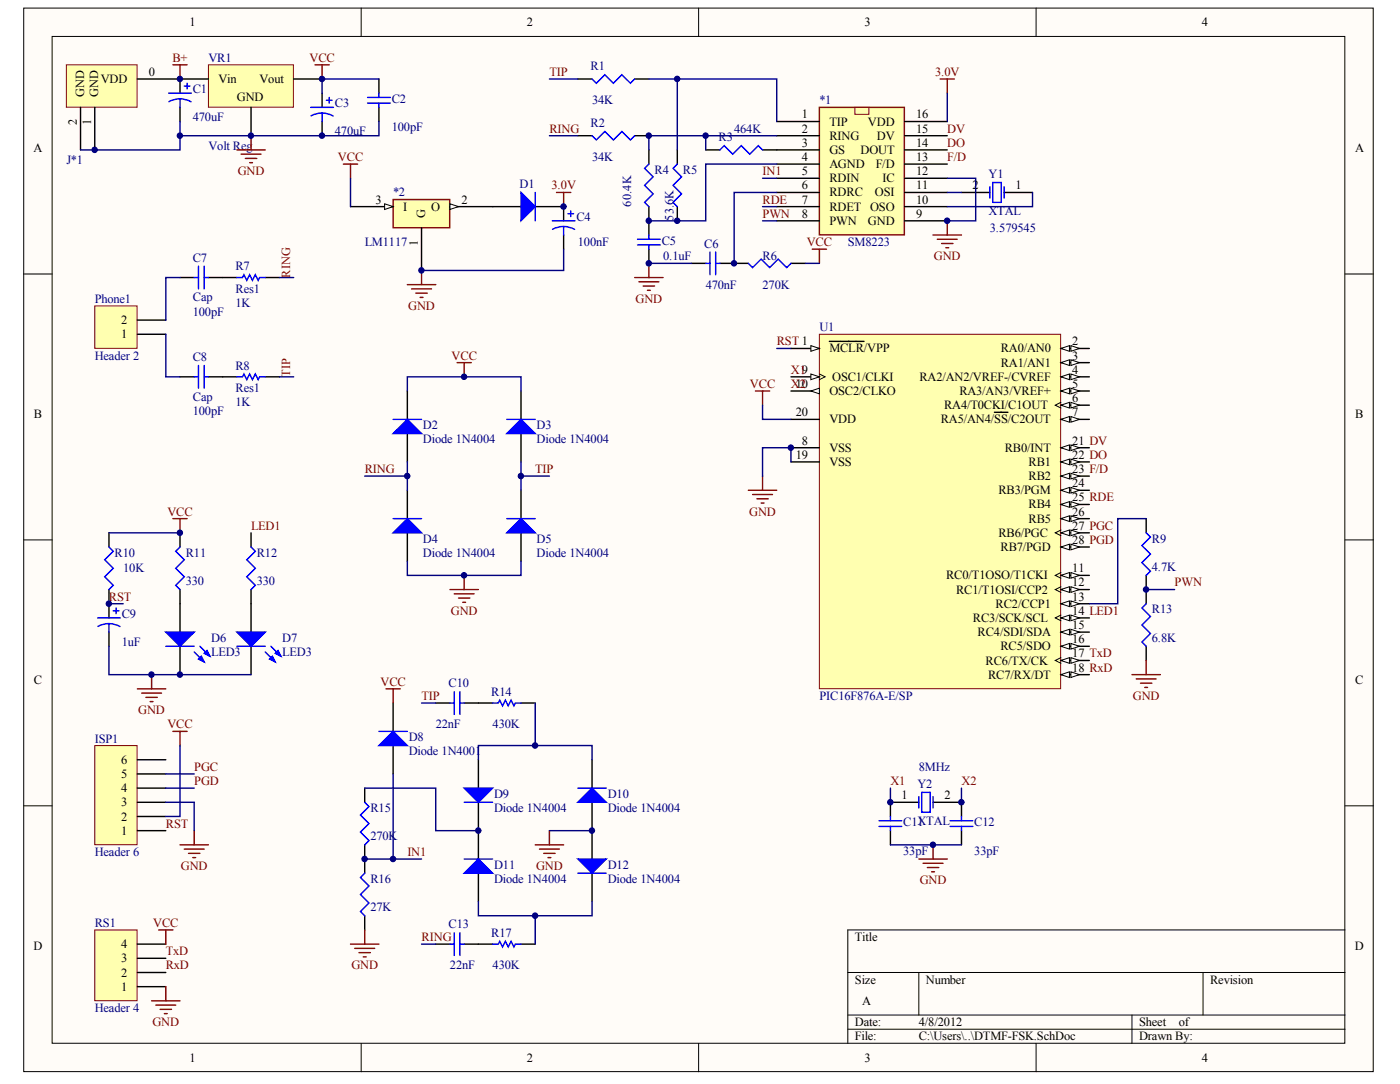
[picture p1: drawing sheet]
<svg xmlns="http://www.w3.org/2000/svg" width="279mm" height="216mm" viewBox="0 0 279 216" stroke-linecap="round" stroke-linejoin="round" font-family="sans-serif">
<g fill="#fffcf8" stroke="#000" stroke-width=".2">
<path d="M4.7 1.6h269v211.8h-269z"/>
<path d="M10.4 7.3h257.6v200.5h-257.6z"/>
</g>
<g fill="none" stroke="#000" stroke-width=".2">
<path d="M72 1.6v5.7M139.2 1.6v5.7M206.5 1.6v5.7M4.7 54.6h5.7M268.1 54.6h5.7M4.7 107.5h5.7M268.1 107.5h5.7M4.7 160.5h5.7M268.1 160.5h5.7M169 193.7h99.1M183.1 193.7v8.5M239.8 193.7v8.5"/>
<path d="M268.1 185.2h-99.1v22.6M72 207.8v5.7M139.2 207.8v5.7M169 202.2h99.1M169 205h99.1M206.5 207.8v5.7M225.6 202.2v5.6"/>
</g>
<path d="M163.3 21.4h17v25.4h-17z" fill="#ffffb0" stroke="#800000" stroke-width=".28"/>
<g fill="none" stroke="#000" stroke-width=".28">
<path d="M154.8 38.3h8.5M154.8 35.5h8.5M154.8 32.7h8.5M154.8 29.9h8.5M154.8 27h8.5M154.8 24.2h8.5M180.3 38.3h8.5M180.3 35.5h8.5M180.3 32.7h8.5M180.3 29.9h8.5M180.3 27h8.5M180.3 24.2h8.5"/>
<path d="M154.8 44h8.5M154.8 41.2h8.5M180.3 44h8.5M180.3 41.2h8.5"/>
</g>
<g fill="#ffffb0" stroke="#800000" stroke-width=".2">
<path d="M170.4 21.4h2.8v1.4h-2.8z"/>
<path d="M163.3 66.6h48.1v70.6h-48.1z"/>
</g>
<path d="M157.7 69.4h5.6" fill="none" stroke="#000" stroke-width=".28"/>
<path d="M161.6 68.8l1.7 .6-1.7 .6z" fill="#fffcf8" stroke="#000" stroke-width=".2"/>
<path d="M165.3 68h6.9M211.5 69.4h5.6" fill="none" stroke="#000" stroke-width=".28"/>
<g fill="#fffcf8" stroke="#000" stroke-width=".2">
<path d="M211.5 69.4l1.7-.6v1.2z"/>
<path d="M213.4 68.8l1.7 .6-1.7 .6z"/>
</g>
<path d="M211.5 72.2h5.6" fill="none" stroke="#000" stroke-width=".28"/>
<g fill="#fffcf8" stroke="#000" stroke-width=".2">
<path d="M211.5 72.2l1.7-.5v1.1z"/>
<path d="M213.4 71.7l1.7 .5-1.7 .6z"/>
</g>
<path d="M211.5 75.1h5.6" fill="none" stroke="#000" stroke-width=".28"/>
<g fill="#fffcf8" stroke="#000" stroke-width=".2">
<path d="M211.5 75.1l1.7-.6v1.1z"/>
<path d="M213.4 74.5l1.7 .6-1.7 .5z"/>
</g>
<path d="M211.5 77.9h5.6" fill="none" stroke="#000" stroke-width=".28"/>
<g fill="#fffcf8" stroke="#000" stroke-width=".2">
<path d="M211.5 77.9l1.7-.6v1.1z"/>
<path d="M213.4 77.3l1.7 .6-1.7 .5z"/>
</g>
<path d="M211.5 80.7h5.6" fill="none" stroke="#000" stroke-width=".28"/>
<path d="M211.5 80.1l-1.2 .6 1.2 .6" fill="none" stroke="#000" stroke-width=".2"/>
<g fill="#fffcf8" stroke="#000" stroke-width=".2">
<path d="M211.5 80.7l1.7-.6v1.2z"/>
<path d="M213.4 80.1l1.7 .6-1.7 .6z"/>
</g>
<path d="M211.5 83.5h5.6" fill="none" stroke="#000" stroke-width=".28"/>
<g fill="#fffcf8" stroke="#000" stroke-width=".2">
<path d="M211.5 83.5l1.7-.5v1.1z"/>
<path d="M213.4 83l1.7 .5-1.7 .6z"/>
</g>
<path d="M157.7 75.1h5.6M157.7 89.2h5.6M198.2 82.1h2.7" fill="none" stroke="#000" stroke-width=".28"/>
<path d="M163.3 74.5l1.2 .6-1.2 .5" fill="none" stroke="#000" stroke-width=".2"/>
<path d="M161.6 74.5l1.7 .6-1.7 .5z" fill="#fffcf8" stroke="#000" stroke-width=".2"/>
<path d="M157.7 77.9h5.6" fill="none" stroke="#000" stroke-width=".28"/>
<path d="M161.6 77.9l1.7-.6v1.1z" fill="#fffcf8" stroke="#000" stroke-width=".2"/>
<path d="M211.5 114.6h5.6" fill="none" stroke="#000" stroke-width=".28"/>
<path d="M211.5 114l-1.2 .6 1.2 .6" fill="none" stroke="#000" stroke-width=".2"/>
<g fill="#fffcf8" stroke="#000" stroke-width=".2">
<path d="M211.5 114.6l1.7-.6v1.2z"/>
<path d="M213.4 114l1.7 .6-1.7 .6z"/>
</g>
<path d="M211.5 117.4h5.6" fill="none" stroke="#000" stroke-width=".28"/>
<path d="M211.5 116.9l-1.2 .5 1.2 .6" fill="none" stroke="#000" stroke-width=".2"/>
<g fill="#fffcf8" stroke="#000" stroke-width=".2">
<path d="M211.5 117.4l1.7-.5v1.1z"/>
<path d="M213.4 116.9l1.7 .5-1.7 .6z"/>
</g>
<path d="M211.5 120.2h5.6" fill="none" stroke="#000" stroke-width=".28"/>
<g fill="#fffcf8" stroke="#000" stroke-width=".2">
<path d="M211.5 120.2l1.7-.5v1.1z"/>
<path d="M213.4 119.7l1.7 .5-1.7 .6z"/>
</g>
<path d="M211.5 123.1h5.6" fill="none" stroke="#000" stroke-width=".28"/>
<path d="M211.5 122.5l-1.2 .6 1.2 .5" fill="none" stroke="#000" stroke-width=".2"/>
<g fill="#fffcf8" stroke="#000" stroke-width=".2">
<path d="M211.5 123.1l1.7-.6v1.1z"/>
<path d="M213.4 122.5l1.7 .6-1.7 .5z"/>
</g>
<path d="M211.5 125.9h5.6" fill="none" stroke="#000" stroke-width=".28"/>
<g fill="#fffcf8" stroke="#000" stroke-width=".2">
<path d="M211.5 125.9l1.7-.6v1.2z"/>
<path d="M213.4 125.3l1.7 .6-1.7 .6z"/>
</g>
<path d="M211.5 128.7h5.6" fill="none" stroke="#000" stroke-width=".28"/>
<g fill="#fffcf8" stroke="#000" stroke-width=".2">
<path d="M211.5 128.7l1.7-.5v1.1z"/>
<path d="M213.4 128.2l1.7 .5-1.7 .6z"/>
</g>
<path d="M211.5 131.5h5.6" fill="none" stroke="#000" stroke-width=".28"/>
<path d="M211.5 131l-1.2 .5 1.2 .6" fill="none" stroke="#000" stroke-width=".2"/>
<g fill="#fffcf8" stroke="#000" stroke-width=".2">
<path d="M211.5 131.5l1.7-.5v1.1z"/>
<path d="M213.4 131l1.7 .5-1.7 .6z"/>
</g>
<path d="M211.5 134.4h5.6" fill="none" stroke="#000" stroke-width=".28"/>
<g fill="#fffcf8" stroke="#000" stroke-width=".2">
<path d="M211.5 134.4l1.7-.6v1.1z"/>
<path d="M213.4 133.8l1.7 .6-1.7 .5z"/>
</g>
<path d="M157.7 92h5.6M157.7 83.5h5.6M211.5 89.2h5.6" fill="none" stroke="#000" stroke-width=".28"/>
<g fill="#fffcf8" stroke="#000" stroke-width=".2">
<path d="M211.5 89.2l1.7-.6v1.1z"/>
<path d="M213.4 88.6l1.7 .6-1.7 .5z"/>
</g>
<path d="M211.5 92h5.6" fill="none" stroke="#000" stroke-width=".28"/>
<g fill="#fffcf8" stroke="#000" stroke-width=".2">
<path d="M211.5 92l1.7-.6v1.2z"/>
<path d="M213.4 91.4l1.7 .6-1.7 .6z"/>
</g>
<path d="M211.5 94.8h5.6" fill="none" stroke="#000" stroke-width=".28"/>
<g fill="#fffcf8" stroke="#000" stroke-width=".2">
<path d="M211.5 94.8l1.7-.5v1.1z"/>
<path d="M213.4 94.3l1.7 .5-1.7 .6z"/>
</g>
<path d="M211.5 97.6h5.6" fill="none" stroke="#000" stroke-width=".28"/>
<g fill="#fffcf8" stroke="#000" stroke-width=".2">
<path d="M211.5 97.6l1.7-.5v1.1z"/>
<path d="M213.4 97.1l1.7 .5-1.7 .6z"/>
</g>
<path d="M211.5 100.5h5.6" fill="none" stroke="#000" stroke-width=".28"/>
<g fill="#fffcf8" stroke="#000" stroke-width=".2">
<path d="M211.5 100.5l1.7-.6v1.1z"/>
<path d="M213.4 99.9l1.7 .6-1.7 .5z"/>
</g>
<path d="M211.5 103.3h5.6" fill="none" stroke="#000" stroke-width=".28"/>
<g fill="#fffcf8" stroke="#000" stroke-width=".2">
<path d="M211.5 103.3l1.7-.6v1.2z"/>
<path d="M213.4 102.7l1.7 .6-1.7 .6z"/>
</g>
<path d="M211.5 106.1h5.6" fill="none" stroke="#000" stroke-width=".28"/>
<path d="M211.5 105.6l-1.2 .5 1.2 .6" fill="none" stroke="#000" stroke-width=".2"/>
<g fill="#fffcf8" stroke="#000" stroke-width=".2">
<path d="M211.5 106.1l1.7-.5v1.1z"/>
<path d="M213.4 105.6l1.7 .5-1.7 .6z"/>
</g>
<path d="M211.5 108.9h5.6" fill="none" stroke="#000" stroke-width=".28"/>
<g fill="#fffcf8" stroke="#000" stroke-width=".2">
<path d="M211.5 108.9l1.7-.5v1.1z"/>
<path d="M213.4 108.4l1.7 .5-1.7 .6z"/>
</g>
<path d="M154.8 69.4h2.9M152 80.7v2.8h5.7" fill="none" stroke="#000080" stroke-width=".28"/>
<path d="M150.6 77.9h2.8M152 77.9v2.8M149.2 97.6h5.6M150 98.5h4M150.9 99.3h2.2M152 94.8v2.8M151.7 100.2h.6" fill="none" stroke="#800000" stroke-width=".28"/>
<path d="M41.5 12.9h17v8.5h-17z" fill="#ffffb0" stroke="#800000" stroke-width=".2"/>
<path d="M41.5 15.7h-5.6v2.9M58.5 15.7h5.7M64.2 18.6v2.8M75.5 15.7v2.9M35.9 21.4v2.8M50 21.4v5.6M64.2 24.2v2.8M75.5 21.4v2.8" fill="none" stroke="#000" stroke-width=".28"/>
<path d="M62.8 12.9h2.8M64.2 12.9v2.8M47.2 29.9h5.7M48.1 30.7h3.9M48.9 31.6h2.3M49.8 32.4h.5M50 27v2.9" fill="none" stroke="#800000" stroke-width=".28"/>
<g fill="none" stroke="#00f" stroke-width=".28">
<path d="M33.6 18.6h4.5M35.9 19.7l.9 .1 1.3 .5M35.9 19.7l-1.4 .2-.8 .4M35.9 19.7v1.7M36.7 17.1h1.2M37.3 16.6v1.1M65 20h1.2M65.6 19.4v1.1M73.3 19.4h4.5M75.5 18.6v.8M61.9 21.4h4.6M64.2 22.5l1.4 .2 .8 .4"/>
<path d="M64.2 22.5l-1.4 .2-.8 .4M64.2 22.5v1.7M73.3 20.5h4.5M75.5 20.5v.9"/>
</g>
<path d="M75.5 15.7h-11.3v2.9M35.9 24.2v2.8h39.6v-2.8" fill="none" stroke="#000080" stroke-width=".28"/>
<path d="M13.2 12.9h14.1v8.5h-14.1z" fill="#ffffb0" stroke="#800000" stroke-width=".2"/>
<g fill="none" stroke="#000" stroke-width=".28">
<path d="M27.4 15.7h8.5M16.1 21.4v8.5M18.9 21.4v8.5M21.7 106.1v2.8M21.7 117.4v5.7M35.9 106.1v2.8M35.9 117.4v8.5M50 106.1v2.8M50 117.4v8.5M21.7 125.9v2.8M35.9 128.7v5.7M50 128.7v5.7"/>
<path d="M183.1 159.8h-5.6v2.8M186 159.8h5.6v2.8M177.5 165.4v2.9M191.6 165.4v2.9"/>
</g>
<path d="M35.9 27v2.9h-19.8M21.7 106.1h14.2M21.7 128.7v5.7h28.3M21.7 120.2h2.9M177.5 157v2.8M191.6 157v2.8M177.5 168.3h14.1" fill="none" stroke="#000080" stroke-width=".28"/>
<g fill="none" stroke="#800000" stroke-width=".28">
<path d="M34.5 12.9h2.8M35.9 12.9v2.8M34.5 103.3h2.8M35.9 103.3v2.8M27.4 137.2h5.6M28.2 138h4M29.1 138.9h2.2M29.9 139.7h.6M30.2 134.4v2.8M183.1 171.1h5.7M184 171.9h4M184.8 172.8h2.3"/>
<path d="M185.7 173.6h.6M186 168.3v2.8"/>
</g>
<g fill="none" stroke="#00f" stroke-width=".28">
<path d="M21.7 108.9l.9 .9-1.7 1.7 1.7 1.7-1.7 1.7 1.7 1.7-.9 .8M35.9 108.9l-.9 .9 1.7 1.7-1.7 1.7 1.7 1.7-1.7 1.7 .9 .8M50 108.9l.9 .9-1.7 1.7 1.7 1.7-1.7 1.7 1.7 1.7-.9 .8M19.5 123.1h4.5M21.7 124.2l.9 .1 1.3 .5M21.7 124.2l-.9 .1-1.3 .5M21.7 124.2v1.7M22.6 121.7h1.1M23.1 121.1v1.1M33 128.7h5.7M38.7 129.9l2 1.9M39.8 128.7l2 2"/>
<path d="M47.2 128.7h5.7M52.9 129.9l2 1.9M54 128.7l2 2M183.1 158.7v2.2M183.7 157.8h1.7v4h-1.7zM186 158.7v2.2M175.2 164.6h4.5M175.2 163.5h4.5M177.5 162.6v.9M177.5 164.6v.8M189.4 164.6h4.5M189.4 163.5h4.5"/>
<path d="M191.6 162.6v.9M191.6 164.6v.8"/>
</g>
<g fill="#00f" stroke="#00f" stroke-width=".28">
<path d="M33 125.9h5.7l-2.8 2.8z"/>
<path d="M39.6 131.3l.5-.6 .6 1.1z"/>
<path d="M40.7 130.1l.6-.5 .5 1.1z"/>
<path d="M47.2 125.9h5.7l-2.9 2.8z"/>
<path d="M53.7 131.3l.6-.6 .6 1.1z"/>
<path d="M54.9 130.1l.5-.5 .6 1.1z"/>
</g>
<path d="M18.9 148.5h8.4v19.7h-8.4z" fill="#ffffb0" stroke="#800000" stroke-width=".2"/>
<path d="M27.4 159.8h5.6M27.4 157h5.6M27.4 154.1h5.6M27.4 151.3h5.6M27.4 165.4h5.6M27.4 162.6h5.6" fill="none" stroke="#000" stroke-width=".28"/>
<path d="M34.5 145.7h2.8M35.9 145.7v2.8M35.9 168.3h5.6M36.7 169.1h4M37.6 170h2.2M38.4 170.8h.6M38.7 165.4v2.9" fill="none" stroke="#800000" stroke-width=".28"/>
<path d="M33 159.8h5.7v5.6M35.9 148.5v14.1h-2.9" fill="none" stroke="#000080" stroke-width=".28"/>
<path d="M18.9 185.2h8.4v14.1h-8.4z" fill="#ffffb0" stroke="#800000" stroke-width=".2"/>
<g fill="none" stroke="#000" stroke-width=".28">
<path d="M115.2 15.7h2.8M126.5 15.7h2.8M115.2 27h2.8M126.5 27h2.8M129.3 29.9v2.8M135 29.9v2.8M140.7 29.9h2.8M152 29.9h2.8M129.3 41.2v2.8M135 41.2v2.8M146.3 52.5h2.9M157.7 52.5h2.8"/>
<path d="M81.2 77.9v5.6M103.8 77.9v5.6M81.2 86.4v5.6M81.2 97.6v5.7M103.8 86.4v5.6M103.8 97.6v5.7M81.2 106.1v5.7M103.8 106.1v5.7M72.7 157v2.8M95.4 151.3v5.7M95.4 159.8v11.3M118 151.3v5.7"/>
<path d="M118 159.8v11.3M72.7 168.3v5.6M95.4 173.9v5.7M118 173.9v5.7M27.4 196.5h5.6M27.4 193.7h5.6M27.4 190.9h5.6M27.4 188h5.6M72.7 182.4v2.8"/>
</g>
<path d="M30.2 199.3h5.7M31.6 185.2h2.9M33 185.2v2.8M33 196.5v2.8M31.1 200.2h3.9M31.9 201h2.3M32.8 201.9h.5" fill="none" stroke="#800000" stroke-width=".28"/>
<g fill="none" stroke="#00f" stroke-width=".28">
<path d="M118 15.7l.9 .9 1.7-1.7 1.7 1.7 1.7-1.7 1.7 1.7 .8-.9M118 27l.9 .9 1.7-1.7 1.7 1.7 1.7-1.7 1.7 1.7 .8-.9M129.3 32.7l-.8 .8 1.7 1.7-1.7 1.7 1.7 1.7-1.7 1.7 .8 .9M135 32.7l-.8 .8 1.6 1.7-1.6 1.7 1.6 1.7-1.6 1.7 .8 .9M143.5 29.9l.8-.9 1.7 1.7 1.7-1.7 1.7 1.7 1.7-1.7 .9 .9M149.2 52.5l.8 .8 1.7-1.7 1.7 1.7 1.7-1.7 1.7 1.7 .9-.8M78.4 83.5h5.6M101 83.5h5.7M78.4 103.3h5.6M101 103.3h5.7M72.7 159.8l.8 .8-1.7 1.7 1.7 1.7-1.7 1.7 1.7 1.7-.8 .9M92.5 159.8h5.7"/>
<path d="M115.2 157h5.6M72.7 173.9l-.9 .9 1.7 1.7-1.7 1.7 1.7 1.6-1.7 1.7 .9 .9M92.5 171.1h5.7M115.2 173.9h5.6"/>
</g>
<g fill="#00f" stroke="#00f" stroke-width=".28">
<path d="M78.4 86.4l2.8-2.9 2.8 2.9z"/>
<path d="M78.4 106.1l2.8-2.8 2.8 2.8z"/>
<path d="M101 86.4l2.8-2.9 2.9 2.9z"/>
<path d="M101 106.1l2.8-2.8 2.9 2.8z"/>
<path d="M92.5 173.9l2.9-2.8 2.8 2.8z"/>
<path d="M92.5 157h5.7l-2.8 2.8z"/>
<path d="M115.2 171.1h5.6l-2.8 2.8z"/>
<path d="M115.2 159.8l2.8-2.8 2.8 2.8z"/>
</g>
<path d="M18.9 60.9h8.4v8.5h-8.4z" fill="#ffffb0" stroke="#800000" stroke-width=".2"/>
<g fill="none" stroke="#000" stroke-width=".28">
<path d="M191.6 38.3h5.7M200.1 38.3h5.7M35.9 55.3h2.8M41.5 55.3h5.7M52.9 55.3h2.8M129.3 44v2.8M129.3 49.6v2.9M137.8 52.5h2.9M143.5 52.5h2.8M27.4 66.6h5.6M27.4 63.8h5.6M35.9 75.1h2.8"/>
<path d="M41.5 75.1h5.7M52.9 75.1h2.8M228.5 103.3v2.8M228.5 114.6v5.6M228.5 128.7v2.8M78.4 140v5.7M78.4 148.5v5.6M86.9 140h2.8M92.5 140h5.7M103.8 140h2.9M86.9 188h2.8M92.5 188h5.7"/>
<path d="M103.8 188h2.9"/>
</g>
<g fill="none" stroke="#000080" stroke-width=".28">
<path d="M109.5 15.7h5.7M129.3 15.7h25.5v8.5M135 15.7v14.2M188.8 18.6v5.6M109.5 27h5.7M140.7 27v2.9M152 35.5h2.8M154.8 27h-25.5v2.9M154.8 32.7h-14.1v11.3h-11.4M188.8 35.5h5.7v8.5h-5.7M188.8 38.3h2.8M205.8 38.3v2.9h-17"/>
<path d="M35.9 55.3h-2.9v8.5M55.7 55.3h2.8M129.3 52.5h8.5M152 41.2h2.8M152 44h2.8M160.5 52.5h2.8M33 66.6v8.5h2.9M55.7 75.1h2.8M81.2 77.9v-2.8h22.6v2.8M81.2 92v2.8h-8.5M81.2 94.8v2.8M103.8 92v2.8h5.7"/>
<path d="M103.8 94.8v2.8M157.7 92v-2.8h-5.7v5.6M81.2 111.8v2.8h22.6v-2.8M228.5 103.3h-5.7v16.9h-5.7M228.5 117.4h5.6M33 154.1h5.7M33 157h5.7M72.7 157h14.2v8.4h8.5M78.4 154.1v17h-5.7M84 140h2.9M95.4 151.3v-2.8h22.6v2.8M106.7 140v8.5"/>
<path d="M78.4 171.1h5.6M95.4 179.6v2.8h22.6v-2.8M109.5 165.4h8.5M84 188h2.9M106.7 182.4v5.6"/>
</g>
<g fill="none" stroke="#800000" stroke-width=".28">
<path d="M187.4 15.7h2.8M188.8 15.7v2.9M126.5 55.3h5.7M127.4 56.1h3.9M128.2 57h2.3M129.1 57.8h.5M129.3 52.5v2.8M161.9 49.6h2.8M163.3 49.6v2.9M186 46.8h5.6M186.8 47.7h4M187.7 48.5h2.2"/>
<path d="M188.5 49.3h.6M188.8 44v2.8M91.1 72.2h2.8M92.5 72.2v2.9M89.7 117.4h5.7M90.5 118.3h4M91.4 119.1h2.3M92.2 120h.6M92.5 114.6v2.8M76.9 137.2h2.9M78.4 137.2v2.8M225.6 134.4h5.7"/>
<path d="M226.5 135.2h3.9M227.3 136.1h2.3M228.2 136.9h.5M228.5 131.5v2.9M106.7 168.3h5.6M107.5 169.1h4M108.4 170h2.2M109.2 170.8h.6M109.5 165.4v2.9M69.9 188h5.6M70.7 188.9h4M71.6 189.7h2.2"/>
<path d="M72.4 190.6h.6M72.7 185.2v2.8"/>
</g>
<g fill="none" stroke="#00f" stroke-width=".28">
<path d="M197.3 37.2v2.3M197.9 36.4h1.7v3.9h-1.7zM200.1 37.2v2.3M38.7 55.3h.9M39.6 53v4.5M40.7 53v4.5M40.7 55.3h.8M47.2 55.3h1.1l.3-.6 .6 1.1 .6-1.1 .5 1.1 .6-1.1 .6 1.1 .2-.5h1.2M127.1 47.7h4.5M127.1 48.8h4.5M129.3 46.8v.9M129.3 48.8v.8"/>
<path d="M140.7 52.5h.8M141.5 50.2v4.5M142.6 50.2v4.5M142.6 52.5h.9M38.7 75.1h.9M39.6 72.8v4.5M40.7 72.8v4.5M40.7 75.1h.8M47.2 75.1h1.1l.3-.6 .6 1.1 .6-1.1 .5 1.1 .6-1.1 .6 1.1 .2-.5h1.2M228.5 106.1l.8 .9-1.7 1.7 1.7 1.7-1.7 1.7 1.7 1.7-.8 .8M90.5 137.8v4.5M91.7 137.8v4.5"/>
<path d="M228.5 120.2l-.9 .9 1.7 1.7-1.7 1.7 1.7 1.7-1.7 1.7 .9 .8M75.5 145.7h5.7M89.7 140h.8M91.7 140h.8M98.2 140h1.1l.3-.5 .6 1.1 .5-1.1 .6 1.1 .6-1.1 .5 1.1 .3-.6h1.1M89.7 188h.8M90.5 185.8v4.5M91.7 185.8v4.5M91.7 188h.8M98.2 188h1.1l.3-.5 .6 1.1 .5-1.1 .6 1.1 .6-1.1 .5 1.1 .3-.6h1.1"/>
</g>
<path d="M75.5 148.5l2.9-2.8 2.8 2.8z" fill="#00f" stroke="#00f" stroke-width=".28"/>
<path d="M78.4 39.7h11.2v5.7h-11.2z" fill="#ffffb0" stroke="#800000" stroke-width=".28"/>
<path d="M69.9 41.2h8.5M84 45.4v8.5" fill="none" stroke="#000" stroke-width=".28"/>
<path d="M76.7 40.6l1.7 .6-1.7 .5z" fill="#fffcf8" stroke="#000" stroke-width=".2"/>
<path d="M89.7 41.2h8.5" fill="none" stroke="#000" stroke-width=".28"/>
<path d="M89.7 40.6l1.7 .6-1.7 .5z" fill="#fffcf8" stroke="#000" stroke-width=".2"/>
<path d="M68.4 32.7h2.9M69.9 32.7v2.8M110.9 38.3h2.9M112.3 38.3v2.9M81.2 56.7h5.7M82 57.5h4M82.9 58.4h2.3M83.7 59.2h.6M84 53.9v2.8" fill="none" stroke="#800000" stroke-width=".28"/>
<path d="M69.9 35.5v5.7M154.8 38.3h-8.5v14.2M112.3 49.6v4.3h-28.3" fill="none" stroke="#000080" stroke-width=".28"/>
<path d="M98.2 41.2h5.6M106.7 41.2h5.6v2.8M112.3 46.8v2.8" fill="none" stroke="#000" stroke-width=".28"/>
<path d="M103.8 38.3l2.9 2.9-2.9 2.8z" fill="#00f" stroke="#00f" stroke-width=".28"/>
<path d="M106.7 38.3v5.7M110.1 44h4.5M112.3 45.1l1.4 .2 .8 .4M112.3 45.1l-1.3 .2-.9 .4M112.3 45.1v1.7M113.2 42.6h1.1M113.8 42v1.1" fill="none" stroke="#00f" stroke-width=".28"/>
<g fill="#000080" stroke="#000080" stroke-width=".2">
<circle cx="18.9" cy="29.8" r=".54"/>
<circle cx="21.7" cy="120.2" r=".54"/>
<circle cx="30.2" cy="134.4" r=".54"/>
<circle cx="35.8" cy="134.4" r=".54"/>
<circle cx="35.8" cy="106.1" r=".54"/>
<circle cx="35.8" cy="27" r=".54"/>
<circle cx="35.8" cy="15.7" r=".54"/>
<circle cx="50" cy="27" r=".54"/>
<circle cx="64.2" cy="27" r=".54"/>
<circle cx="64.2" cy="15.7" r=".54"/>
<circle cx="72.7" cy="171.1" r=".54"/>
<circle cx="78.3" cy="171.1" r=".54"/>
<circle cx="81.2" cy="94.8" r=".54"/>
<circle cx="84" cy="53.9" r=".54"/>
<circle cx="92.5" cy="114.6" r=".54"/>
<circle cx="92.5" cy="75" r=".54"/>
<circle cx="95.3" cy="165.4" r=".54"/>
<circle cx="103.8" cy="94.8" r=".54"/>
<circle cx="106.6" cy="182.4" r=".54"/>
<circle cx="106.6" cy="148.5" r=".54"/>
<circle cx="112.3" cy="41.1" r=".54"/>
<circle cx="118" cy="165.4" r=".54"/>
<circle cx="129.3" cy="52.4" r=".54"/>
<circle cx="129.3" cy="44" r=".54"/>
<circle cx="129.3" cy="27" r=".54"/>
<circle cx="135" cy="44" r=".54"/>
<circle cx="135" cy="15.7" r=".54"/>
<circle cx="140.6" cy="27" r=".54"/>
<circle cx="146.3" cy="52.4" r=".54"/>
<circle cx="157.6" cy="89.2" r=".54"/>
<circle cx="177.4" cy="159.8" r=".54"/>
<circle cx="185.9" cy="168.3" r=".54"/>
<circle cx="188.8" cy="44" r=".54"/>
<circle cx="191.6" cy="159.8" r=".54"/>
<circle cx="228.4" cy="117.4" r=".54"/>
</g>
<g font-size="2.5">
<text x="37.8" y="5.2">1</text>
<text x="105" y="5.2">2</text>
<text x="172.3" y="5.2">3</text>
<text x="239.6" y="5.2">4</text>
<text x="20.1" y="16.5">VDD</text>
<text x="29.6" y="15.1">0</text>
<text x="43.5" y="16.5">Vin</text>
<text x="51.7" y="16.5">Vout</text>
<text x="16.7" y="19.4" transform="rotate(-90 16.7 19.4)">GND</text>
<text x="19.6" y="19.4" transform="rotate(-90 19.6 19.4)">GND</text>
<text x="47.2" y="20.2">GND</text>
<text x="159.8" y="23.6">1</text>
<text x="182.6" y="23.6">16</text>
<text x="15.3" y="24.9" transform="rotate(-90 15.3 24.9)">2</text>
<text x="18.2" y="24.9" transform="rotate(-90 18.2 24.9)">1</text>
<text x="159.8" y="29.2">3</text>
<text x="159.8" y="26.4">2</text>
<text x="165.3" y="27.8">RING</text>
<text x="165.3" y="25">TIP</text>
<text x="173" y="25">VDD</text>
<text x="174.8" y="27.8">DV</text>
<text x="182.6" y="29.2">14</text>
<text x="182.6" y="26.4">15</text>
<text x="6.7" y="30.3">A</text>
<text x="159.8" y="34.9">5</text>
<text x="159.8" y="32.1">4</text>
<text x="165.3" y="33.5">AGND</text>
<text x="165.3" y="30.7">GS</text>
<text x="171.5" y="30.7">DOUT</text>
<text x="174.6" y="33.5">F/D</text>
<text x="182.6" y="34.9">12</text>
<text x="182.6" y="32.1">13</text>
<text x="270.1" y="30.3">A</text>
<text x="74.9" y="40.5">3</text>
<text x="80.3" y="42">I</text>
<text x="85.9" y="42">O</text>
<text x="92" y="40.5">2</text>
<text x="159.8" y="40.5">7</text>
<text x="159.8" y="37.7">6</text>
<text x="165.3" y="42">RDET OSO</text>
<text x="165.3" y="39.1">RDRC</text>
<text x="165.3" y="36.3">RDIN</text>
<text x="174.4" y="39.1">OSI</text>
<text x="175.9" y="36.3">IC</text>
<text x="182.6" y="40.5">10</text>
<text x="182.6" y="37.7">11</text>
<text x="193.8" y="37.7">2</text>
<text x="202.4" y="37.7">1</text>
<text x="84.7" y="43.4" transform="rotate(-90 84.7 43.4)">G</text>
<text x="159.8" y="43.4">8</text>
<text x="165.3" y="44.8">PWN</text>
<text x="173" y="44.8">GND</text>
<text x="182.6" y="43.4">9</text>
<text x="83.3" y="48.9" transform="rotate(-90 83.3 48.9)">1</text>
<text x="24.2" y="64.6">2</text>
<text x="24.2" y="67.4">1</text>
<text x="165.3" y="70.2">MCLR/VPP</text>
<text x="199.5" y="70.2">RA0/AN0</text>
<text x="213.7" y="68.8">2</text>
<text x="213.7" y="71.6">3</text>
<text x="158.6" y="77.3">10</text>
<text x="165.9" y="75.9">OSC1/CLKI</text>
<text x="183.3" y="75.9">RA2/AN2/VREF-/CVREF</text>
<text x="199.5" y="73">RA1/AN1</text>
<text x="213.7" y="74.4">4</text>
<text x="213.7" y="77.3">5</text>
<text x="6.8" y="83.3">B</text>
<text x="158.6" y="82.9">20</text>
<text x="165.3" y="78.7">OSC2/CLKO</text>
<text x="188.2" y="81.5">RA4/T0CKI/C1OUT</text>
<text x="191.2" y="78.7">RA3/AN3/VREF+</text>
<text x="213.7" y="80.1">6</text>
<text x="213.7" y="82.9">7</text>
<text x="270.1" y="83.3">B</text>
<text x="159.8" y="88.6">8</text>
<text x="165.3" y="90">VSS</text>
<text x="165.3" y="84.3">VDD</text>
<text x="187.5" y="84.3">RA5/AN4/SS/C2OUT</text>
<text x="200.3" y="90">RB0/INT</text>
<text x="213.7" y="88.6">21 DV</text>
<text x="158.6" y="91.4">19</text>
<text x="165.3" y="92.8">VSS</text>
<text x="205" y="92.8">RB1</text>
<text x="205" y="95.6">RB2</text>
<text x="213.7" y="91.4">22 DO</text>
<text x="213.7" y="94.2">23 F/D</text>
<text x="199" y="98.5">RB3/PGM</text>
<text x="205" y="101.3">RB4</text>
<text x="213.7" y="97">24</text>
<text x="213.7" y="99.9">25 RDE</text>
<text x="199" y="106.9">RB6/PGC</text>
<text x="205" y="104.1">RB5</text>
<text x="213.7" y="102.7">26</text>
<text x="213.7" y="105.5">27 PGC</text>
<text x="199.4" y="109.8">RB7/PGD</text>
<text x="213.7" y="114">11</text>
<text x="213.7" y="108.3">28 PGD</text>
<text x="188.6" y="115.4">RC0/T1OSO/T1CKI</text>
<text x="190.6" y="118.2">RC1/T1OSI/CCP2</text>
<text x="213.7" y="116.8">12</text>
<text x="213.7" y="119.6">13</text>
<text x="193.9" y="123.9">RC3/SCK/SCL</text>
<text x="198.4" y="121.1">RC2/CCP1</text>
<text x="213.7" y="122.5">14 LED1</text>
<text x="213.7" y="125.3">15</text>
<text x="194.8" y="126.7">RC4/SDI/SDA</text>
<text x="199.4" y="129.5">RC5/SDO</text>
<text x="213.7" y="128.1">16</text>
<text x="213.7" y="130.9">17 TxD</text>
<text x="6.7" y="136.2">C</text>
<text x="196.4" y="132.3">RC6/TX/CK</text>
<text x="196.9" y="135.2">RC7/RX/DT</text>
<text x="213.7" y="133.8">18 RxD</text>
<text x="270.1" y="136.2">C</text>
<text x="24.2" y="154.9">5</text>
<text x="24.2" y="152.1">6</text>
<text x="24.2" y="160.6">3</text>
<text x="24.2" y="157.8">4</text>
<text x="179.7" y="159.2">1</text>
<text x="188.2" y="159.2">2</text>
<text x="24.2" y="166.2">1</text>
<text x="24.2" y="163.4">2</text>
<text x="6.7" y="189.2">D</text>
<text x="24.2" y="191.7">3</text>
<text x="24.2" y="188.8">4</text>
<text x="170.4" y="187.4">Title</text>
<text x="270.1" y="189.2">D</text>
<text x="24.2" y="197.3">1</text>
<text x="24.2" y="194.5">2</text>
<text x="170.4" y="195.9">Size</text>
<text x="184.6" y="195.9">Number</text>
<text x="241.2" y="195.9">Revision</text>
<text x="171.8" y="200.1">A</text>
<text x="170.4" y="204.4">Date:</text>
<text x="170.4" y="207.2">File:</text>
<text x="183.1" y="204.4">4/8/2012</text>
<text x="183.1" y="207.2">C:\Users\..\DTMF-FSK.SchDoc</text>
<text x="227" y="204.4">Sheet</text>
<text x="227" y="207.2">Drawn By:</text>
<text x="234.9" y="204.4">of</text>
<text x="37.8" y="211.4">1</text>
<text x="105" y="211.4">2</text>
<text x="172.3" y="211.4">3</text>
<text x="239.6" y="211.4">4</text>
</g>
<g font-size="2.5" fill="#800000">
<text x="34.4" y="12.3">B+</text>
<text x="61.7" y="12.3">VCC</text>
<text x="109.5" y="15.1">TIP</text>
<text x="186.4" y="15.1">3.0V</text>
<text x="109.5" y="26.4">RING</text>
<text x="188.8" y="26.4">DV</text>
<text x="188.8" y="29.2">DO</text>
<text x="47.4" y="34.9">GND</text>
<text x="67.3" y="32.1">VCC</text>
<text x="152" y="34.9">IN1</text>
<text x="188.8" y="32.1">F/D</text>
<text x="109.9" y="37.7">3.0V</text>
<text x="152" y="40.5">RDE</text>
<text x="152" y="43.4">PWN</text>
<text x="160.8" y="49">VCC</text>
<text x="186.1" y="51.8">GND</text>
<text x="57.8" y="55.3" transform="rotate(-90 57.8 55.3)">RING</text>
<text x="81.4" y="61.7">GND</text>
<text x="126.7" y="60.3">GND</text>
<text x="90" y="71.6">VCC</text>
<text x="154.8" y="68.8">RST 1</text>
<text x="57.8" y="75.1" transform="rotate(-90 57.8 75.1)">TIP</text>
<text x="149.5" y="77.3">VCC</text>
<text x="157.7" y="74.4">X19</text>
<text x="157.7" y="77.3">X2</text>
<text x="72.7" y="94.2">RING</text>
<text x="106.7" y="94.2">TIP</text>
<text x="33.4" y="102.7">VCC</text>
<text x="50" y="105.5">LED1</text>
<text x="149.3" y="102.7">GND</text>
<text x="21.7" y="119.6">RST</text>
<text x="234.1" y="116.8">PWN</text>
<text x="89.9" y="122.5">GND</text>
<text x="75.8" y="136.6">VCC</text>
<text x="27.6" y="142.2">GND</text>
<text x="84" y="139.4">TIP</text>
<text x="225.8" y="139.4">GND</text>
<text x="33.4" y="145.1">VCC</text>
<text x="38.7" y="153.5">PGC</text>
<text x="38.7" y="156.4">PGD</text>
<text x="177.5" y="156.4">X1</text>
<text x="191.6" y="156.4">X2</text>
<text x="33" y="164.8">RST</text>
<text x="36" y="173.3">GND</text>
<text x="81.2" y="170.5">IN1</text>
<text x="106.8" y="173.3">GND</text>
<text x="183.3" y="176.1">GND</text>
<text x="30.5" y="184.6">VCC</text>
<text x="33" y="190.3">TxD</text>
<text x="84" y="187.4">RING</text>
<text x="33" y="193.1">RxD</text>
<text x="70" y="193.1">GND</text>
<text x="30.4" y="204.4">GND</text>
</g>
<g font-size="2.5" fill="#000080">
<text x="41.5" y="12.3">VR1</text>
<text x="117.7" y="14">R1</text>
<text x="38.4" y="18.5">C1</text>
<text x="66.7" y="21.3">C3</text>
<text x="78.1" y="20.5">C2</text>
<text x="118" y="20.8">34K</text>
<text x="163.3" y="20.8">*1</text>
<text x="38.4" y="24.2">470uF</text>
<text x="41.5" y="29.8">Volt Reg</text>
<text x="66.7" y="27">470uF</text>
<text x="78.1" y="26.1">100pF</text>
<text x="117.7" y="25.3">R2</text>
<text x="143.2" y="28.1">R3</text>
<text x="146.3" y="26.4">464K</text>
<text x="13.2" y="32.6">J*1</text>
<text x="118" y="32.1">34K</text>
<text x="130.5" y="34.6">R4</text>
<text x="136.1" y="34.6">R5</text>
<text x="197" y="35.5">Y1</text>
<text x="78.4" y="39.1">*2</text>
<text x="103.6" y="37.4">D1</text>
<text x="125.8" y="41.2" transform="rotate(-90 125.8 41.2)">60.4K</text>
<text x="114.9" y="43.9">C4</text>
<text x="134.3" y="44" transform="rotate(-90 134.3 44)">53.6K</text>
<text x="197" y="42.8">XTAL</text>
<text x="197.3" y="46.2">3.579545</text>
<text x="38.4" y="52.1">C7</text>
<text x="46.9" y="53.8">R7</text>
<text x="72.7" y="49">LM1117</text>
<text x="115.2" y="49">100nF</text>
<text x="131.9" y="48.7">C5</text>
<text x="132.2" y="51.8">0.1uF</text>
<text x="140.4" y="49.3">C6</text>
<text x="152" y="51.8">R6</text>
<text x="169" y="49">SM8223</text>
<text x="46.9" y="58.3">Res1</text>
<text x="140.7" y="57.5">470nF</text>
<text x="152" y="57.5">270K</text>
<text x="18.9" y="60.3">Phone1</text>
<text x="38.4" y="62.9">100pF</text>
<text x="38.4" y="60">Cap</text>
<text x="46.9" y="61.2">1K</text>
<text x="163.3" y="66">U1</text>
<text x="18.9" y="71.6">Header 2</text>
<text x="38.4" y="71.9">C8</text>
<text x="46.9" y="73.6">R8</text>
<text x="38.4" y="82.6">100pF</text>
<text x="38.4" y="79.8">Cap</text>
<text x="46.9" y="80.9">1K</text>
<text x="46.9" y="78.1">Res1</text>
<text x="84.3" y="85.5">D2</text>
<text x="84.3" y="88.3">Diode 1N4004</text>
<text x="107" y="85.5">D3</text>
<text x="107" y="88.3">Diode 1N4004</text>
<text x="22.9" y="110.9">R10</text>
<text x="24.6" y="114">10K</text>
<text x="37" y="110.9">R11</text>
<text x="51.2" y="110.9">R12</text>
<text x="84.3" y="108.1">D4</text>
<text x="84.3" y="110.9">Diode 1N4004</text>
<text x="107" y="108.1">D5</text>
<text x="107" y="110.9">Diode 1N4004</text>
<text x="229.6" y="113.7">4.7K</text>
<text x="229.6" y="108.1">R9</text>
<text x="37" y="116.5">330</text>
<text x="51.2" y="116.5">330</text>
<text x="24.3" y="123">C9</text>
<text x="229.6" y="122.2">R13</text>
<text x="24.3" y="128.7">1uF</text>
<text x="42.1" y="127.8">D6</text>
<text x="42.1" y="130.7">LED3</text>
<text x="56.3" y="127.8">D7</text>
<text x="56.3" y="130.7">LED3</text>
<text x="229.6" y="127.8">6.8K</text>
<text x="89.4" y="136.9">C10</text>
<text x="97.9" y="138.6">R14</text>
<text x="163.3" y="139.4">PIC16F876A-E/SP</text>
<text x="18.9" y="147.9">ISP1</text>
<text x="81.5" y="147.6">D8</text>
<text x="86.9" y="145.1">22nF</text>
<text x="98.2" y="145.1">430K</text>
<text x="81.5" y="150.4">Diode 1N4001</text>
<text x="183.1" y="153.5">8MHz</text>
<text x="73.8" y="161.7">R15</text>
<text x="98.5" y="158.9">D9</text>
<text x="98.5" y="161.7">Diode 1N4004</text>
<text x="121.1" y="158.9">D10</text>
<text x="121.1" y="161.7">Diode 1N4004</text>
<text x="182.9" y="156.9">Y2</text>
<text x="73.8" y="167.4">270K</text>
<text x="180" y="164.6">C1XTAL</text>
<text x="182.9" y="164.6">1</text>
<text x="194.2" y="164.6">C12</text>
<text x="18.9" y="170.5">Header 6</text>
<text x="98.5" y="173">D11</text>
<text x="121.1" y="173">D12</text>
<text x="180" y="170.2">33pF</text>
<text x="194.2" y="170.2">33pF</text>
<text x="73.8" y="175.8">R16</text>
<text x="98.5" y="175.8">Diode 1N4004</text>
<text x="121.1" y="175.8">Diode 1N4004</text>
<text x="18.9" y="184.6">RS1</text>
<text x="73.8" y="181.5">27K</text>
<text x="89.4" y="184.9">C13</text>
<text x="97.9" y="186.6">R17</text>
<text x="89.7" y="193.1">22nF</text>
<text x="98.2" y="193.1">430K</text>
<text x="18.9" y="201.6">Header 4</text>
</g>
</svg>
